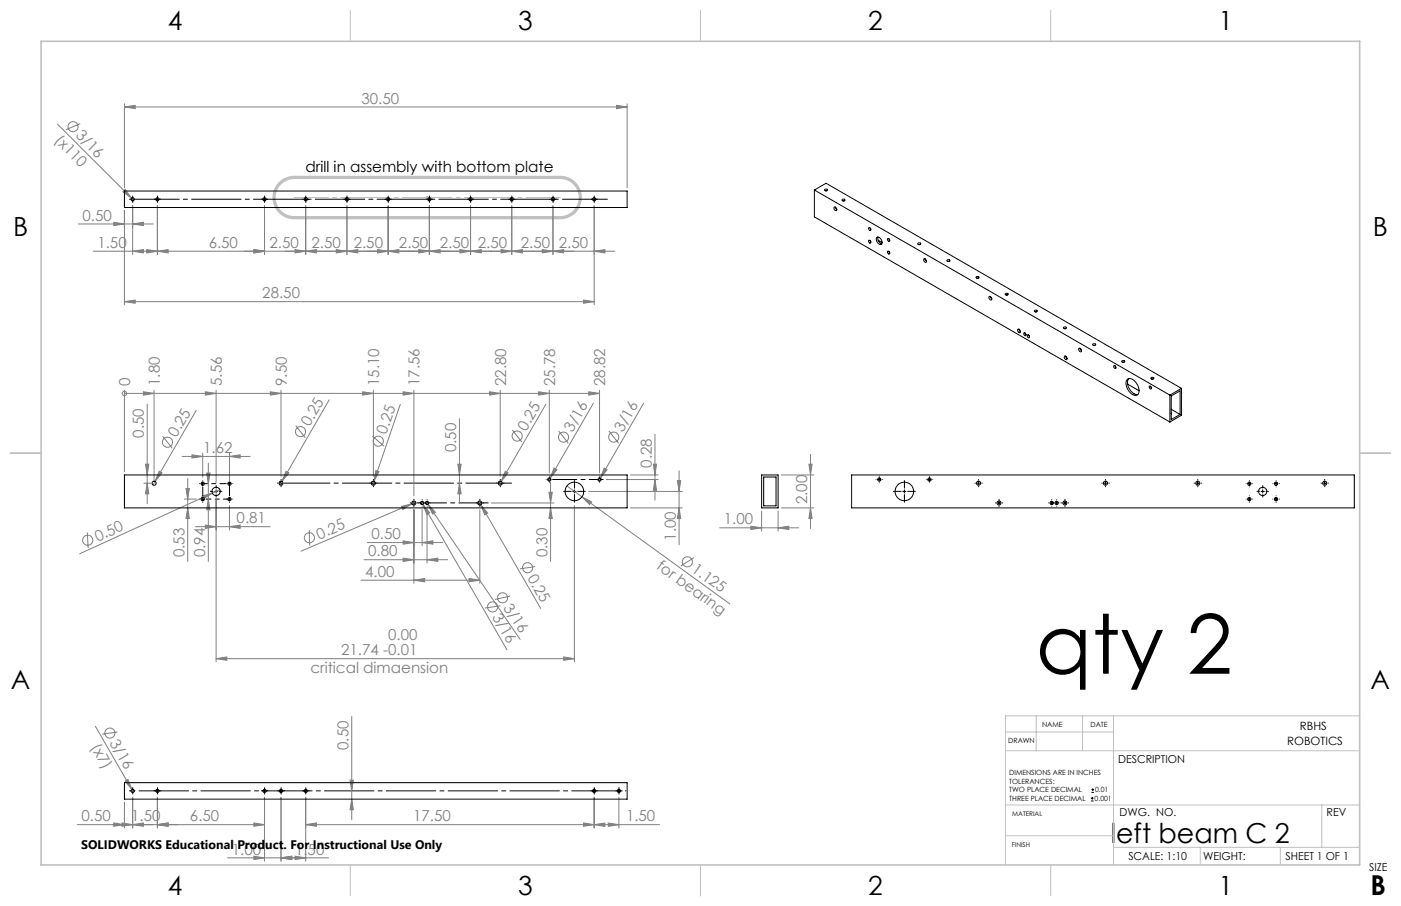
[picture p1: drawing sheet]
<svg xmlns="http://www.w3.org/2000/svg" width="432mm" height="279mm" viewBox="0 0 432 279" stroke-linecap="round" stroke-linejoin="round" font-family="sans-serif">
<g fill="none" stroke="#808080" stroke-width=".31">
<path d="M17.7 38.2l23.5 23.6M24.7 38.1l-4.4 1.9M38.3 33l3.4-.5v1zM38.3 32v25.9M38.3 33h155M190 32.5l3.3 .5-3.3 .5zM193.3 32v25.9M37.9 59.1l.7-.7 1.9 2.7zM24.1 69.1h23.1M35.1 68.5l3.2 .6-3.2 .5zM38.3 65v29M40.9 69.1l3.3-.6v1.1z"/>
<path d="M40.9 77.5l3.3-.5v1zM40.9 63.5v15M45.2 77l3.3 .5-3.3 .5zM48.5 63.5v15M48.5 77.5l3.3-.5v1zM78.2 77l3.3 .5-3.3 .5zM81.5 63.5v15M90.9 77l3.3 .5-3.3 .5zM94.2 63.5v15M94.2 77.5l3.3-.5v1zM103.6 77l3.3 .5-3.3 .5zM106.9 77.5l3.3-.5v1z"/>
<path d="M106.9 63.5v15M116.3 77l3.3 .5-3.3 .5zM119.6 77.5l3.3-.5v1zM119.6 63.5v15M129 77l3.3 .5-3.3 .5zM132.3 77.5l3.3-.5v1zM132.3 63.5v15M141.7 77l3.3 .5-3.3 .5zM145 63.5v15M145 77.5l3.3-.5v1zM154.4 77l3.3 .5-3.3 .5zM157.7 77.5l3.3-.5v1z"/>
<path d="M157.7 63.5v15M167.1 77l3.3 .5-3.3 .5zM170.4 63.5v15M170.4 77.5l3.3-.5v1zM183.1 77.5l3.3-.5v1zM183.1 63.5v30.5M189.5 77.5h-160.8M38.3 93l3.4-.5v1zM38.3 93h144.8M179.8 92.5l3.3 .5-3.3 .5zM38.3 121.3h.1M38.3 120.3v25.2"/>
<path d="M38.3 121.3h146.5M44.2 120.8l3.3 .5-3.3 .5zM45.4 124.6v30.8M47.5 120.3v27.7M50.1 134.5l3 3.8M60.5 126.6l-13.3 22.9M62.5 139.8v7.3M63.3 120.8l3.3 .5-3.3 .5zM66.6 120.3v28.5M70.7 139.8v8.4M83.3 120.8l3.3 .5-3.3 .5zM86.6 120.3v26.6"/>
<path d="M91.1 131.2l3 3.8M101.5 123.3l-15.2 26.2M111.8 120.8l3.3 .5-3.3 .5zM114.8 134.5l3.6 3.1M115.1 120.3v26.6M123.4 124.7l-8.1 23.7M124.2 120.8l3.4 .5-3.4 .5zM127.6 120.3v32.7M141.6 129.1v26.3M150.9 120.8l3.3 .5-3.3 .5zM154.2 120.3v26.6M157.9 132.6l3 3.7"/>
<path d="M166 120.8l3.3 .5-3.3 .5zM168.2 124.7l-14.4 24.8M169.3 120.3v25.6M172.2 132.9l3 3.8M181.5 120.8l3.3 .5-3.3 .5zM182.9 124.4l-13.4 23.1M184.8 120.3v25.6M187.7 132.9l2.9 3.8M198.4 124.4l-13.4 23.1M201.9 133.9v20.3M44.3 149h2.2M44.8 143.2h1.1l-.5 3.3z"/>
<path d="M45.4 149l.5 3.3h-1.1zM49 145.3l.9 .5-2.1 2.6zM56.1 140.8h21M56.8 153.9h3.7M57.3 150.6h1l-.4 3.3zM57.9 147.6v25.5M57.9 156.6l.4 3.3h-1zM59.2 140.3l3.3 .5-3.3 .5zM62.2 153l3.2-.9-2.7 1.8zM63.7 145.9h1l-.5 3.3zM64.2 142.8v30.3M64.2 153.9l.5 3.3h-1z"/>
<path d="M65.4 152.1l-40.8 18.7M66.6 154.3v49.8M67.8 151l-2.4 1.1M70.7 140.8l3.3-.5v1zM70.7 155.9v7.5M88.2 145.3l.8 .5-2.1 2.6zM115.3 148.4l-.4 1.2M115.9 145.1l.9 .4-1.5 2.9zM123.8 156.2l3.2-.8-2.9 1.7zM127 155.4l-34.2 14.6M127.6 157.2v22.7M128.1 154.9l-1.1 .5"/>
<path d="M129.9 154.7l.5 .8M130.1 157.1v11.2M130.4 155.5l2 2.7-.8 .5zM130.4 155.5l25.8 44.9M131.3 154.7l.6 .8M131.6 157.1v16.5M131.9 155.5l2.3 2.5-.9 .5zM131.9 155.5l28.4 41.7M141.1 143.2h1l-.5 3.3zM141.6 149l.5 3.3h-1zM147.6 154.6l.6 1M147.9 157.2v22.7"/>
<path d="M148.2 155.6l2.1 2.7-.9 .5zM148.2 155.6l18.5 32M151.4 155.1h19.3M155.7 145.3l.9 .5-2.1 2.6zM169.2 151.8h1l-.5 3.3zM169.5 147.5l-.4 .8M169.7 156.6l.5 3.3h-1zM169.7 148.8v24.3M170.8 144.3l.9 .6-2.2 2.6zM174.7 149.9l50.2 36.3M177 155.9v48.2M179.4 153.2l2.9 1.6-.6 .8z"/>
<path d="M181.4 151.6h28.9M185 147.5l-.5 .8M186.2 144.3l.9 .6-2.1 2.6zM186.9 147.9h15.9M194.3 156.6h16M194.3 146.5h8.5M201.4 143.2h1l-.5 3.3zM201.9 147.9l.5 3.3h-1zM208.8 148.2h1l-.5 3.4zM209.3 156.6l.5 3.3h-1zM209.3 145.2v22.8M234.7 157.6v6.2"/>
<path d="M239.8 157.6v6.2M240.8 146.5h10M240.8 156.6h10M249.3 143.2h1l-.5 3.3zM249.8 156.6l.5 3.3h-1zM249.8 140.1v22.9M26.9 164.2l.3 4.8M60.3 162.4h23M63.3 161.9l3.3 .5-3.3 .5zM70.7 162.4l3.3-.5v1zM95.3 163.4l.1 4.8M111.2 178.9h36.7"/>
<path d="M112.2 172.6h25.8M113.2 167.3h23.3M124.2 166.8l3.4 .5-3.4 .5zM124.2 172.1l3.4 .5-3.4 .5zM127.6 178.9l3.3-.5v1zM130.1 167.3l3.3-.5v1zM131.6 172.6l3.3-.5v1zM144.6 178.4l3.3 .5-3.3 .5zM165 174.7l-4.8 .7M213.9 172l-4.1 2.6M221.8 162.8h24.4M231.4 162.3l3.3 .5-3.3 .5z"/>
<path d="M239.8 162.8l3.3-.5v1zM154.2 186.8l-4.8 .7M157.2 183.8l-4.6 1.1M66.6 203.1l3.3-.5v1zM66.6 203.1h110.4M173.7 202.6l3.3 .5-3.3 .5zM29.4 224l11.2 19.5M36.2 225.7l-4.7 .7M108.4 221v31.8M23.8 254.3h57.7M35.1 253.8l3.2 .5-3.2 .5zM37.6 253.8l3.3 .5-3.3 .5z"/>
<path d="M38.3 247.4v7.9M38.6 240.9l.8-.6 1.2 3.2zM40.6 243.5l.5 .8M40.9 254.3l3.3-.5v1zM40.9 245.9v9.4M48.5 245.9v9.4M48.5 254.3l3.3-.5v1zM78.2 253.8l3.3 .5-3.3 .5zM81.5 245.9v19.7M86.6 245.9v19.7M94.2 254.3l3.3-.5v1zM94.2 245.9v19.7"/>
<path d="M94.2 254.3h109.1M107.9 240.6h1l-.5 3.3zM108.4 246.5l.5 3.2h-1zM179.8 253.8l3.3 .5-3.3 .5zM183.1 254.3l3.3-.5v1zM183.1 245.9v9.4M187.5 253.8l3.2 .5-3.2 .5zM190.7 245.9v9.4M70.1 264.5h31.2M78.2 264.1l3.3 .4-3.3 .6zM86.6 264.5l3.3-.4v1zM90.9 264.1l3.3 .4-3.3 .6z"/>
<circle cx="22.5" cy="39.1" r="1.56"/>
<circle cx="38.4" cy="121.3" r=".67"/>
<circle cx="51.6" cy="136.4" r="1.56"/>
<circle cx="92.6" cy="133.1" r="1.56"/>
<circle cx="116.6" cy="136.1" r="1.56"/>
<circle cx="159.4" cy="134.5" r="1.56"/>
<circle cx="173.7" cy="134.8" r="1.55"/>
<circle cx="189.2" cy="134.8" r="1.55"/>
<circle cx="27.1" cy="166.6" r="1.55"/>
<circle cx="95.4" cy="165.8" r="1.55"/>
<circle cx="162.6" cy="175.1" r="1.55"/>
<circle cx="211.9" cy="173.3" r="1.55"/>
<circle cx="151.8" cy="187.2" r="1.56"/>
<circle cx="154.9" cy="184.4" r="1.55"/>
<circle cx="33.9" cy="226.1" r="1.56"/>
</g>
<g fill="none" stroke="#000" stroke-width=".31">
<path d="M40.4 61.5h1M40.9 61v.9M48 61.5h1M48.5 61v.9M81 61.5h1M81.5 61v.9M93.7 61.5h1M94.2 61v.9M106.4 61.5h1M106.9 61v.9M119.1 61.5h1M119.6 61v.9"/>
<path d="M131.8 61.5h1M132.3 61v.9M144.5 61.5h1M145 61v.9M157.2 61.5h1M157.7 61v.9M169.9 61.5h1M170.4 61v.9M182.6 61.5h1M183.1 61v.9M62 153.9h1M62 149.2h1"/>
<path d="M62.5 148.7v1M62.5 153.4v1M66.1 151.6h1M66.6 151.1v.9M70.2 153.9h1M70.2 149.2h1M70.7 148.7v1M70.7 153.4v1M86.1 149h1M86.6 148.5v1M114.5 149h1.1M115.1 148.5v1"/>
<path d="M127.1 155.1h1M127.6 154.6v1M129.6 155.1h1M130.1 154.6v1M131.1 155.1h1M131.6 154.6v1M147.4 155.1h1M147.9 154.6v1M153.7 149h1M154.2 148.5v1M168.8 147.9h1M169.3 147.4v1"/>
<path d="M176.5 151.6h1.1M177 151.1v.9M184.3 147.9h1M184.8 147.4v1M270.5 147.9h1M271 147.4v1M278.2 151.6h1M278.7 151.1v.9M286 147.9h1M286.5 147.4v1M301.1 149h1M301.6 148.5v1"/>
<path d="M307.4 155.1h1M307.9 154.6v1M323.6 155.1h1.1M324.2 154.6v1M325.2 155.1h1M325.7 154.6v1M327.7 155.1h1M328.2 154.6v1M340.2 149h1M340.7 148.5v1M368.7 149h1M369.1 148.5v1"/>
<path d="M384.6 153.9h1M384.6 149.2h1M385.1 148.7v1M385.1 153.4v1M388.7 151.6h1M389.2 151.1v.9M392.8 153.9h1M392.8 149.2h1M393.3 148.7v1M393.3 153.4v1M407.8 149h1M408.3 148.5v1"/>
<path d="M40.4 243.9h1M40.9 243.4v1M48 243.9h1M48.5 243.4v1M81 243.9h1M81.5 243.4v1M86.1 243.9h1M86.6 243.4v1M93.7 243.9h1M94.2 243.4v1M182.6 243.9h1M183.1 243.4v1"/>
<path d="M190.3 243.9h.9M190.7 243.4v1M336.2 247h.8M336.2 246.2h.8M336.4 244.4h.8M336.4 243.5h.8M336.7 245.8v.8M336.8 243.1v.8"/>
</g>
<g fill="none" stroke="#c0c0c0" stroke-width=".31">
<path d="M108 3.2v9.5M215.9 3.2v9.5M323.8 3.2v9.5M131.2 60.9h1M131.3 60.6l.7 .7M131.7 60.4v1M132 60.6l-.7 .7M3.1 139.7h9.6M419.1 139.7h9.5M309.9 231.5h109.2M309.9 225.7h33.3M319.4 220.8v10.7"/>
<path d="M333.7 220.8v10.7M343.2 220.8v45.9M419.1 220.8h-109.2v45.9M309.9 248.2h109.2M309.9 257.7h33.3M407.4 248.2v13.1M108 266.7v9.6M215.9 266.7v9.6M323.8 266.7v9.6M343.2 261.3h75.9M369.9 261.3v5.4M394.6 261.3v5.4"/>
</g>
<path d="M90.7 54.7a6.2 6.2 0 0 0-6.2 6.2 6.2 6.2 0 0 0 6.2 6.2M172.6 54.7a6.2 6.2 0 0 1 6.3 6.2 6.2 6.2 0 0 1-6.3 6.2" fill="none" stroke="#c0c0c0" stroke-width="1" stroke-linecap="butt"/>
<g fill="none" stroke="#000" stroke-width=".31" stroke-dasharray="15.2 1.3 1.3 1.3">
<path d="M40.4 61.4h-.5M40.9 60.9v-.5M40.9 61.9v.5M48 61.4h-.5M48.5 60.9v-.5M48.5 61.9v.5M49 61.4h.5M81.1 61.4h-.5M81.6 60.9v-.5M81.6 61.9v.5M82.1 61.4h.4M93.8 61.4h-.5"/>
<path d="M94.3 60.9v-.5M94.3 61.9v.5M94.8 61.4h.4M106.5 61.4h-.5M107 60.9v-.5M107 61.9v.5M107.5 61.4h.4M119.2 61.4h-.5M119.7 60.9v-.5M119.7 61.9v.5M120.2 61.4h.4M131.9 61.4h-.5"/>
<path d="M132.4 60.9v-.5M132.4 61.9v.5M132.9 61.4h.4M144.6 61.4h-.5M145.1 60.9v-.5M145.1 61.9v.5M145.6 61.4h.4M157.3 61.4h-.5M157.8 60.9v-.5M157.8 61.9v.5M158.3 61.4h.4M170 61.4h-.5"/>
<path d="M170.5 60.9v-.5M170.5 61.9v.5M171 61.4h.4M182.7 61.4h-.5M183.2 60.9v-.5M183.2 61.9v.5M183.7 61.4h.4M61.5 149.1h.1M61.5 153.9h.1M62.5 148.1h.1M62.5 150.1v3.6M62.5 152.9h.1"/>
<path d="M62.5 154.9h.1M63.5 149.1h.1M65.6 151.5h-.8M66.6 150.5v-.7M66.6 152.5v.8M67.6 151.5h.8M69.7 153.9h.1M70.7 152.9v-3.8M70.7 154.9h.1M70.7 148.1h.1M70.7 150.1v.1M71.7 153.9h.1"/>
<path d="M71.7 149.1h.1M85.6 149h-.1M86.6 148v-.1M86.6 150v.1M114.1 149h-.2M115.1 148v-.1M115.1 150v.1M116.1 149h.1M126.6 155.1h-.2M127.6 154.1v-.1M127.6 156.1v.1M129.1 155.1h.1"/>
<path d="M130.1 154.1h.1M130.1 156.1h.1M130.6 155.1h.1M131.1 155.1h.1M131.6 154.1h.1M131.6 156.1h.1M132.6 155.1h.1M146.9 155.1h-.1M147.9 154.1v-.1M147.9 156.1v.1M148.9 155.1h.1M153.2 149h-.1"/>
<path d="M154.2 148v-.1M154.2 150v.1M155.2 149h.1M168.3 147.9h.1M169.3 146.9h.1M169.3 148.9h.1M176.1 151.5h-2.4M177.1 150.5v-2.3M177.1 152.5v2.4M178.1 151.5h2.3M183.8 147.9h.1M184.8 146.9h.1"/>
<path d="M184.8 148.9h.1M185.8 147.9h.1M270 147.9h.1M271 146.9h.1M271 148.9h.1M272 147.9h.1M277.8 151.5h-2.4M278.8 150.5v-2.3M278.8 152.5v2.4M279.8 151.5h2.3M285.5 147.9h.1M286.5 146.9h.1"/>
<path d="M286.5 148.9h.1M287.5 147.9h.1M300.6 149h-.1M301.6 148v-.1M301.6 150v.1M302.6 149h.1M306.9 155.1h-.1M307.9 154.1v-.1M307.9 156.1v.1M308.9 155.1h.1M323.2 155.1h.1M324.2 154.1h.1"/>
<path d="M324.2 156.1h.1M324.7 155.1h.1M325.2 155.1h.1M325.7 154.1h.1M325.7 156.1h.1M326.7 155.1h.1M327.2 155.1h-.1M328.2 154.1v-.1M328.2 156.1v.1M329.2 155.1h.2M339.7 149h-.1M340.7 148v-.1"/>
<path d="M340.7 150v.1M341.7 149h.2M368.2 149h-.2M369.2 148v-.1M369.2 150v.1M370.2 149h.1M384.1 153.9h.1M384.1 149.1h.1M385.1 152.9h.1M385.1 154.9h.1M385.1 148.1h.1M385.1 150.1v.1"/>
<path d="M386.1 153.9h.1M386.1 149.1h.1M388.2 151.5h-.8M389.2 150.5v-.7M389.2 152.5v.8M390.2 151.5h.8M392.3 149.1h.1M392.3 153.9h.1M393.3 148.1h.1M393.3 150.1v.1M393.3 152.9h.1M393.3 154.9h.1"/>
<path d="M394.3 149.1h.1M394.3 153.9h.1M407.3 149h-.1M408.3 148v-.1M408.3 150v.1M409.3 149h.1M40.4 243.9h-.5M40.9 243.4v-.5M40.9 244.4v.5M48 243.9h-.5M48.5 243.4v-.5M48.5 244.4v.5"/>
<path d="M49 243.9h.5M81.1 243.9h-.5M81.6 243.4v-.5M81.6 244.4v.5M82.1 243.9h.4M86.1 243.9h-.5M86.6 243.4v-.5M86.6 244.4v.5M87.1 243.9h.5M93.8 243.9h-.5M94.3 243.4v-.5M94.3 244.4v.5"/>
<path d="M94.8 243.9h.4M182.7 243.9h-.5M183.2 243.4v-.5M183.2 244.4v.5M183.7 243.9h.4M190.3 243.9h-.5M190.8 243.4v-.5M190.8 244.4v.5M191.3 243.9h.5"/>
</g>
<path d="M41.4 243.9h151.5" fill="none" stroke="#000" stroke-width=".31" stroke-dasharray="15.2 1.3 1.3 1.3" stroke-dashoffset="-1.5"/>
<path d="M41.4 61.4h145.8" fill="none" stroke="#000" stroke-width=".31" stroke-dasharray="15.2 1.3 1.3 1.3" stroke-dashoffset="1.4"/>
<path d="M170.3 147.9h15.6" fill="none" stroke="#000" stroke-width=".31" stroke-dasharray="15.2 1.3 1.3 1.3" stroke-dashoffset="7.8"/>
<path d="M63.5 153.9h6.9" fill="none" stroke="#000" stroke-width=".31" stroke-dasharray="15.2 1.3 1.3 1.3" stroke-dashoffset="13.7"/>
<path d="M69.7 149.1h-7.7" fill="none" stroke="#000" stroke-width=".31" stroke-dasharray="15.2 1.3 1.3 1.3" stroke-dashoffset="13.3"/>
<path d="M128.6 155.1h21.9" fill="none" stroke="#000" stroke-width=".31" stroke-dasharray="15.2 1.3 1.3 1.3" stroke-dashoffset="6.2"/>
<path d="M87.6 149h70.1" fill="none" stroke="#000" stroke-width=".31" stroke-dasharray="15.2 1.3 1.3 1.3" stroke-dashoffset="1.2"/>
<path d="M90.7 60.9h82" fill="none" stroke="#c0c0c0" stroke-width=".31" stroke-dasharray="15.2 1.3 1.3 1.3" stroke-dashoffset="4.8"/>
<path d="M12.7 12.7h406.4v254h-406.4z" fill="none" stroke="#c0c0c0" stroke-width=".5"/>
<path d="M90.7 54.7h81.9M90.7 67.1h81.9" fill="none" stroke="#c0c0c0" stroke-width="1"/>
<g fill="#808080">
<path d="M38.6 240.9l.8-.6 1.2 3.2z"/>
<path d="M37.9 59.1l.7-.7 1.9 2.7z"/>
<path d="M123.8 156.2l3.2-.8-2.9 1.7z"/>
<path d="M62.2 153l3.2-.9-2.7 1.8z"/>
<path d="M88.2 145.3l.8 .5-2.1 2.6z"/>
<path d="M155.7 145.3l.9 .5-2.1 2.6z"/>
<path d="M170.8 144.3l.9 .6-2.2 2.6z"/>
<path d="M115.9 145.1l.9 .4-1.5 2.9z"/>
<path d="M148.2 155.6l2.1 2.7-.9 .5z"/>
<path d="M130.4 155.5l2 2.7-.8 .5z"/>
<path d="M131.9 155.5l2.3 2.5-.9 .5z"/>
<path d="M179.4 153.2l2.9 1.6-.6 .8z"/>
<path d="M44.2 120.8l3.3 .5-3.3 .5zM63.3 120.8l3.3 .5-3.3 .5zM83.3 120.8l3.3 .5-3.3 .5zM111.8 120.8l3.3 .5-3.3 .5zM150.9 120.8l3.3 .5-3.3 .5zM166 120.8l3.3 .5-3.3 .5zM181.5 120.8l3.3 .5-3.3 .5zM124.2 120.8l3.4 .5-3.4 .5z"/>
<path d="M90.9 264.1l3.3 .4-3.3 .6zM86.6 264.5l3.3-.4v1z"/>
<path d="M40.9 69.1l3.3-.6v1.1zM35.1 68.5l3.2 .6-3.2 .5zM45.2 77l3.3 .5-3.3 .5zM40.9 77.5l3.3-.5v1zM94.2 77.5l3.3-.5v1zM78.2 77l3.3 .5-3.3 .5zM119.6 77.5l3.3-.5v1zM103.6 77l3.3 .5-3.3 .5zM132.3 77.5l3.3-.5v1zM116.3 77l3.3 .5-3.3 .5zM145 77.5l3.3-.5v1zM129 77l3.3 .5-3.3 .5zM170.4 77.5l3.3-.5v1zM154.4 77l3.3 .5-3.3 .5zM179.8 92.5l3.3 .5-3.3 .5zM38.3 93l3.4-.5v1z"/>
<path d="M141.7 77l3.3 .5-3.3 .5zM157.7 77.5l3.3-.5v1z"/>
<path d="M37.6 253.8l3.3 .5-3.3 .5zM48.5 254.3l3.3-.5v1zM94.2 254.3l3.3-.5v1zM179.8 253.8l3.3 .5-3.3 .5zM183.1 254.3l3.3-.5v1zM187.5 253.8l3.2 .5-3.2 .5z"/>
<path d="M40.9 254.3l3.3-.5v1zM35.1 253.8l3.2 .5-3.2 .5zM239.8 162.8l3.3-.5v1zM231.4 162.3l3.3 .5-3.3 .5z"/>
<path d="M78.2 77l3.3 .5-3.3 .5zM48.5 77.5l3.3-.5v1z"/>
<path d="M49 145.3l-1.2 3.1 2.1-2.6zM186.2 144.3l-1.2 3.2 2.1-2.6z"/>
<path d="M45.4 149l.5 3.3h-1.1zM44.8 143.2h1.1l-.5 3.3zM141.6 149l.5 3.3h-1zM141.1 143.2h1l-.5 3.3zM201.9 147.9l.5 3.3h-1zM201.4 143.2h1l-.5 3.3z"/>
<path d="M57.3 150.6h1l-.4 3.3zM57.9 156.6l.4 3.3h-1zM208.8 148.2h1l-.5 3.4zM209.3 156.6l.5 3.3h-1zM63.7 145.9h1l-.5 3.3zM64.2 153.9l.5 3.3h-1zM169.2 151.8h1l-.5 3.3zM169.7 156.6l.5 3.3h-1z"/>
<path d="M107.9 240.6h1l-.5 3.3zM108.4 246.5l.5 3.2h-1zM249.3 143.2h1l-.5 3.3zM249.8 156.6l.5 3.3h-1z"/>
<path d="M48.5 254.3l3.3-.5v1zM78.2 253.8l3.3 .5-3.3 .5zM78.2 264.1l3.3 .4-3.3 .6zM86.6 264.5l3.3-.4v1z"/>
<path d="M38.3 33l3.4-.5v1zM190 32.5l3.3 .5-3.3 .5zM90.9 77l3.3 .5-3.3 .5zM106.9 77.5l3.3-.5v1zM167.1 77l3.3 .5-3.3 .5zM183.1 77.5l3.3-.5v1z"/>
<path d="M59.2 140.3l3.3 .5-3.3 .5zM70.7 140.8l3.3-.5v1zM66.6 203.1l3.3-.5v1zM173.7 202.6l3.3 .5-3.3 .5zM63.3 161.9l3.3 .5-3.3 .5zM70.7 162.4l3.3-.5v1zM124.2 166.8l3.4 .5-3.4 .5zM130.1 167.3l3.3-.5v1zM124.2 172.1l3.4 .5-3.4 .5zM131.6 172.6l3.3-.5v1zM127.6 178.9l3.3-.5v1zM144.6 178.4l3.3 .5-3.3 .5z"/>
</g>
<g fill="none" stroke="#000" stroke-width=".31">
<path d="M38.3 58.9h155v5.1h-155zM251 58.6v8.3l109.6 63.2M251 58.6l109.6 63.2M251 58.6l3.6-2.1 109.5 63.3M254.2 58.4l.9 .1a.41 .41 0 0 1-.5 .4 .41 .41 0 0 1-.4-.5zM254.4 58.8h.4M257.2 63.8a.67 .67 0 0 1 .6 .4 .67 .67 0 0 1-.2 .8 .76 .76 0 0 1-.4-1.2zM257.5 63.9l.4 .8M259.6 61.5l.8 .1a.4 .4 0 0 1-.4 .4 .4 .4 0 0 1-.4-.5zM259.8 61.9h.4M267.8 70.2a.5 .5 0 0 1 .5 .3 .5 .5 0 0 1-.1 .6l-.4-.3zM267.8 74.1a.52 .52 0 0 1 .5 .3 .52 .52 0 0 1-.1 .6l-.4-.3z"/>
<path d="M268.1 70.3l.3 .4M268.1 74.2l.3 .4M270.2 73.2a1.39 1.39 0 0 1 1.4 .7 1.39 1.39 0 0 1 0 1.5 1.57 1.57 0 0 1-1.4-2.2zM270.6 73.1a1.75 1.75 0 0 0 1.2 2.1M270.7 74.1l1.2 .7M273.6 77.4a.46 .46 0 0 1 .6 .4 .46 .46 0 0 1-.3 .5l-.4-.4zM273.6 73.6a.44 .44 0 0 1 .6 .3 .44 .44 0 0 1-.3 .5l-.4-.4zM274 73.7l.2 .4M274 77.5l.2 .5M283 75l.8 .1a.41 .41 0 0 1-.5 .4 .41 .41 0 0 1-.3-.5zM283.1 75.4h.4M284.7 79.9a.61 .61 0 0 1 .7 .3 .61 .61 0 0 1-.1 .7l-.6-.5z"/>
<path d="M285.1 79.8l.5 .8M292 80.2a.41 .41 0 0 1 .5-.2 .41 .41 0 0 1 .2 .6h-.7zM292.1 80.6h.4M300.8 85.4a.42 .42 0 0 1 .6-.2 .42 .42 0 0 1 .2 .6h-.6zM301.1 85.8h.4M304.8 91.5a.61 .61 0 0 1 .7 .3 .61 .61 0 0 1-.1 .7l-.5-.3zM305.2 91.4l.5 .8M309.8 90.6a.43 .43 0 0 1 .5-.2 .43 .43 0 0 1 .3 .5l-.5 .1zM310.1 91h.4M318.8 95.8a.47 .47 0 0 1 .5-.2 .47 .47 0 0 1 .4 .4 .49 .49 0 0 1-.5 .2 .49 .49 0 0 1-.4-.4zM319.1 96.2h.3M313.7 101.6a.6 .6 0 0 1 .7 .3 .6 .6 0 0 1-.2 .7l-.5-.5z"/>
<path d="M314.1 101.5l.4 .8M315.5 102.7a.48 .48 0 0 1 .6 .2 .48 .48 0 0 1-.1 .6l-.3-.1zM316 102.7l.2 .5M316.7 103.3a.46 .46 0 0 1 .6 .3 .46 .46 0 0 1-.4 .5l-.3-.4zM317 103.4l.3 .4M327.9 100.9a.4 .4 0 0 1 .5-.2 .4 .4 0 0 1 .2 .6 .4 .4 0 0 1-.6 .1 .4 .4 0 0 1-.1-.5zM328 101.4h.4M328 109.9a.61 .61 0 0 1 .8 .3 .61 .61 0 0 1-.2 .7l-.6-.5zM328.4 109.8l.5 .8M332.5 107.5a.61 .61 0 0 1 .7 .2 .61 .61 0 0 1-.1 .8l-.6-.5zM332.9 107.4l.4 .8M336.9 106.1l.8 .1a.41 .41 0 0 1-.5 .4 .41 .41 0 0 1-.3-.5z"/>
<path d="M337 106.5h.4M343.3 112.7a.46 .46 0 0 1 .6 .3 .46 .46 0 0 1-.3 .6l-.3-.4zM343.7 112.9l.2 .4M345.8 111.3l.8 .1a.41 .41 0 0 1-.4 .4 .41 .41 0 0 1-.4-.5zM346 111.7h.4M347.4 117a2.02 2.02 0 0 1 2.8 1.1 2.44 2.44 0 0 1 0 3.8 3.6 3.6 0 0 1-2.8-4.9zM347.6 118.5l3.5 2M347.9 116.8a3.6 3.6 0 0 0 2.8 4.9M354.3 119.1a.46 .46 0 0 1 .5 .3 .46 .46 0 0 1-.3 .5l-.3-.4zM354.6 119.2l.3 .4M354.7 116.5a.44 .44 0 0 1 .6-.2 .44 .44 0 0 1 .2 .5l-.5 .1zM355 116.9h.4"/>
<path d="M364.1 119.8l-3.5 2M364.1 119.8v8.3l-3.5 2M360.6 121.8v8.3M361 127.4v.3M361 122.1l2.7-1.6v7.3l-2.7 1.6zM361 126.2l2.7 1.6M38.3 146.5h155v10.1h-155zM234.7 146.5h5.1v10.1h-5.1zM235.4 147.1h3.8v8.9h-3.8zM262.5 146.5h154.9v10.1h-154.9zM38.3 241.4h155v5.1h-155z"/>
<circle cx="40.9" cy="61.5" r=".5"/>
<circle cx="48.5" cy="61.5" r=".5"/>
<circle cx="81.5" cy="61.5" r=".5"/>
<circle cx="94.2" cy="61.5" r=".5"/>
<circle cx="106.9" cy="61.5" r=".5"/>
<circle cx="119.6" cy="61.5" r=".5"/>
<circle cx="132.3" cy="61.5" r=".5"/>
<circle cx="145" cy="61.5" r=".5"/>
<circle cx="157.7" cy="61.5" r=".5"/>
<circle cx="170.4" cy="61.5" r=".5"/>
<circle cx="183.1" cy="61.5" r=".5"/>
<circle cx="47.5" cy="149" r=".63"/>
<circle cx="62.5" cy="153.9" r=".51"/>
<circle cx="62.5" cy="149.2" r=".51"/>
<circle cx="66.6" cy="151.6" r="1.28"/>
<circle cx="70.7" cy="149.2" r=".51"/>
<circle cx="70.7" cy="153.9" r=".51"/>
<circle cx="86.6" cy="149" r=".63"/>
<circle cx="115.1" cy="149" r=".63"/>
<circle cx="127.5" cy="155.1" r=".63"/>
<circle cx="130.1" cy="155.1" r=".52"/>
<circle cx="131.6" cy="155.1" r=".51"/>
<circle cx="147.9" cy="155.1" r=".63"/>
<circle cx="154.2" cy="149" r=".63"/>
<circle cx="169.3" cy="147.9" r=".5"/>
<circle cx="177" cy="151.6" r="2.86"/>
<circle cx="184.8" cy="147.9" r=".5"/>
<circle cx="271" cy="147.9" r=".5"/>
<circle cx="278.7" cy="151.5" r="2.85"/>
<circle cx="286.5" cy="147.9" r=".51"/>
<circle cx="301.6" cy="149" r=".63"/>
<circle cx="307.9" cy="155.1" r=".63"/>
<circle cx="324.1" cy="155.1" r=".52"/>
<circle cx="325.7" cy="155.1" r=".52"/>
<circle cx="328.2" cy="155.1" r=".63"/>
<circle cx="340.7" cy="149" r=".64"/>
<circle cx="369.2" cy="149" r=".63"/>
<circle cx="385" cy="149.2" r=".51"/>
<circle cx="385" cy="153.9" r=".51"/>
<circle cx="389.2" cy="151.5" r="1.26"/>
<circle cx="393.3" cy="149.2" r=".52"/>
<circle cx="393.3" cy="153.9" r=".52"/>
<circle cx="408.3" cy="149" r=".63"/>
<circle cx="40.9" cy="243.9" r=".5"/>
<circle cx="48.5" cy="243.9" r=".5"/>
<circle cx="81.5" cy="243.9" r=".5"/>
<circle cx="86.6" cy="243.9" r=".5"/>
<circle cx="94.2" cy="243.9" r=".5"/>
<circle cx="183.1" cy="243.9" r=".5"/>
<circle cx="190.8" cy="243.9" r=".5"/>
</g>
<text font-size="25.4" x="319.2" y="207.8">qty 2</text>
<g font-size="8.5">
<text x="342.3" y="260">left beam C 2</text>
<text x="422.4" y="275.9">B</text>
</g>
<g font-size="8.1">
<text x="51.7" y="9.3">4</text>
<text x="159.7" y="9.3">3</text>
<text x="267.6" y="9.3">2</text>
<text x="375.6" y="9.3">1</text>
<text x="4" y="72.8">B</text>
<text x="423.1" y="72.8">B</text>
<text x="3.3" y="212.5">A</text>
<text x="422.4" y="212.5">A</text>
<text x="51.7" y="276">4</text>
<text x="159.7" y="276">3</text>
<text x="267.6" y="276">2</text>
<text x="375.6" y="276">1</text>
</g>
<g font-size="4.7" fill="#808080">
<text x="111.4" y="32">30.50</text>
<text x="16.6" y="43.5" transform="rotate(45 16.6 43.5)">(x110</text>
<text x="23.1" y="42.1" transform="rotate(45 23.1 42.1)">3/16</text>
<text x="25.4" y="68">0.50</text>
<text x="30" y="76.4">1.50</text>
<text x="64.3" y="76.4">6.50</text>
<text x="83.1" y="76.4">2.50</text>
<text x="96" y="76.4">2.50</text>
<text x="109" y="76.4">2.50</text>
<text x="123" y="76.4">2.50</text>
<text x="135.6" y="76.4">2.50</text>
<text x="147.3" y="76.4">2.50</text>
<text x="160.6" y="76.4">2.50</text>
<text x="172.2" y="76.4">2.50</text>
<text x="80.8" y="92">28.50</text>
<text x="40.1" y="119" transform="rotate(-90 40.1 119)">0</text>
<text x="49.3" y="119" transform="rotate(-90 49.3 119)">1.80</text>
<text x="68.4" y="119" transform="rotate(-90 68.4 119)">5.56</text>
<text x="88.4" y="119" transform="rotate(-90 88.4 119)">9.50</text>
<text x="116.8" y="119" transform="rotate(-90 116.8 119)">15.10</text>
<text x="129.3" y="119" transform="rotate(-90 129.3 119)">17.56</text>
<text x="156" y="119" transform="rotate(-90 156 119)">22.80</text>
<text x="171.1" y="119" transform="rotate(-90 171.1 119)">25.78</text>
<text x="186.6" y="119" transform="rotate(-90 186.6 119)">28.82</text>
<text x="95.4" y="131.7" transform="rotate(-60 95.4 131.7)">0.25</text>
<text x="44.4" y="135" transform="rotate(-90 44.4 135)">0.50</text>
<text x="54.4" y="135" transform="rotate(-60 54.4 135)">0.25</text>
<text x="119.1" y="134.2" transform="rotate(-71 119.1 134.2)">0.25</text>
<text x="162.2" y="133.1" transform="rotate(-60 162.2 133.1)">0.25</text>
<text x="176.5" y="133.4" transform="rotate(-60 176.5 133.4)">3/16</text>
<text x="191.9" y="133.4" transform="rotate(-60 191.9 133.4)">3/16</text>
<text x="62.6" y="139.7">1.62</text>
<text x="140.6" y="139.4" transform="rotate(-90 140.6 139.4)">0.50</text>
<text x="200.9" y="144.2" transform="rotate(-90 200.9 144.2)">0.28</text>
<text x="248.8" y="155.5" transform="rotate(-90 248.8 155.5)">2.00</text>
<text x="72.9" y="161.4">0.81</text>
<text x="223.1" y="161.7">1.00</text>
<text x="30.1" y="167.1" transform="rotate(-25 30.1 167.1)">0.50</text>
<text x="98.4" y="166.4" transform="rotate(-23 98.4 166.4)">0.25</text>
<text x="114.5" y="166.3">0.50</text>
<text x="208.3" y="166.7" transform="rotate(-90 208.3 166.7)">1.00</text>
<text x="56.9" y="171.8" transform="rotate(-90 56.9 171.8)">0.53</text>
<text x="63.2" y="171.8" transform="rotate(-90 63.2 171.8)">0.94</text>
<text x="113.5" y="171.6">0.80</text>
<text x="168.7" y="171.8" transform="rotate(-90 168.7 171.8)">0.30</text>
<text x="112.5" y="177.9">4.00</text>
<text x="162.4" y="178.1" transform="rotate(60 162.4 178.1)">0.25</text>
<text x="202.1" y="175.2" transform="rotate(36 202.1 175.2)">for bearing</text>
<text x="212.9" y="176.1" transform="rotate(36 212.9 176.1)">1.125</text>
<text x="151.6" y="190.2" transform="rotate(60 151.6 190.2)">3/16</text>
<text x="155" y="187.4" transform="rotate(56 155 187.4)">3/16</text>
<text x="119.6" y="197.5">0.00</text>
<text x="105.2" y="202">21.74 -0.01</text>
<text x="95.7" y="207.6">critical dimaension</text>
<text x="27.9" y="230.3" transform="rotate(60 27.9 230.3)">(x7)</text>
<text x="33.7" y="229.1" transform="rotate(60 33.7 229.1)">3/16</text>
<text x="107.4" y="231.3" transform="rotate(-90 107.4 231.3)">0.50</text>
<text x="25.1" y="253.3">0.50</text>
<text x="40.5" y="253.3">1.50</text>
<text x="58.5" y="253.3">6.50</text>
<text x="127.3" y="253.3">17.50</text>
<text x="192.9" y="253.3">1.50</text>
<text x="71.4" y="263.5">1.00</text>
<text x="90.9" y="263.5">1.50</text>
</g>
<text font-size="4.7" x="94.1" y="53">drill in assembly with bottom plate</text>
<text font-size="3.8" x="25" y="261.9">SOLIDWORKS Educational Product. For Instructional Use Only</text>
<g font-size="3.5">
<text x="400.7" y="225.2">RBHS</text>
<text x="396.7" y="229.7">ROBOTICS</text>
</g>
<g font-size="3.4">
<text x="344.6" y="235.3">DESCRIPTION</text>
<text x="345" y="251.6">DWG. NO.</text>
<text x="408.9" y="251.7">REV</text>
<text x="347.8" y="265.3">SCALE: 1:10</text>
<text x="370.8" y="265.3">WEIGHT:</text>
<text x="396.2" y="265.3">SHEET 1 OF 1</text>
<text x="422" y="268.7">SIZE</text>
</g>
<g font-size="2.2">
<text x="321.2" y="224.2">NAME</text>
<text x="336.1" y="224.2">DATE</text>
<text x="310.8" y="229">DRAWN</text>
<text x="311.1" y="239">DIMENSIONS ARE IN INCHES</text>
<text x="311.1" y="241.7">TOLERANCES:</text>
<text x="311.1" y="244.3">TWO PLACE DECIMAL</text>
<text x="337.5" y="244.3">0.01</text>
<text x="311.1" y="247">THREE PLACE DECIMAL</text>
<text x="337.4" y="247">0.001</text>
</g>
<g font-size="2">
<text x="312" y="251.6">MATERIAL</text>
<text x="311.9" y="261.3">FINISH</text>
</g>
</svg>
